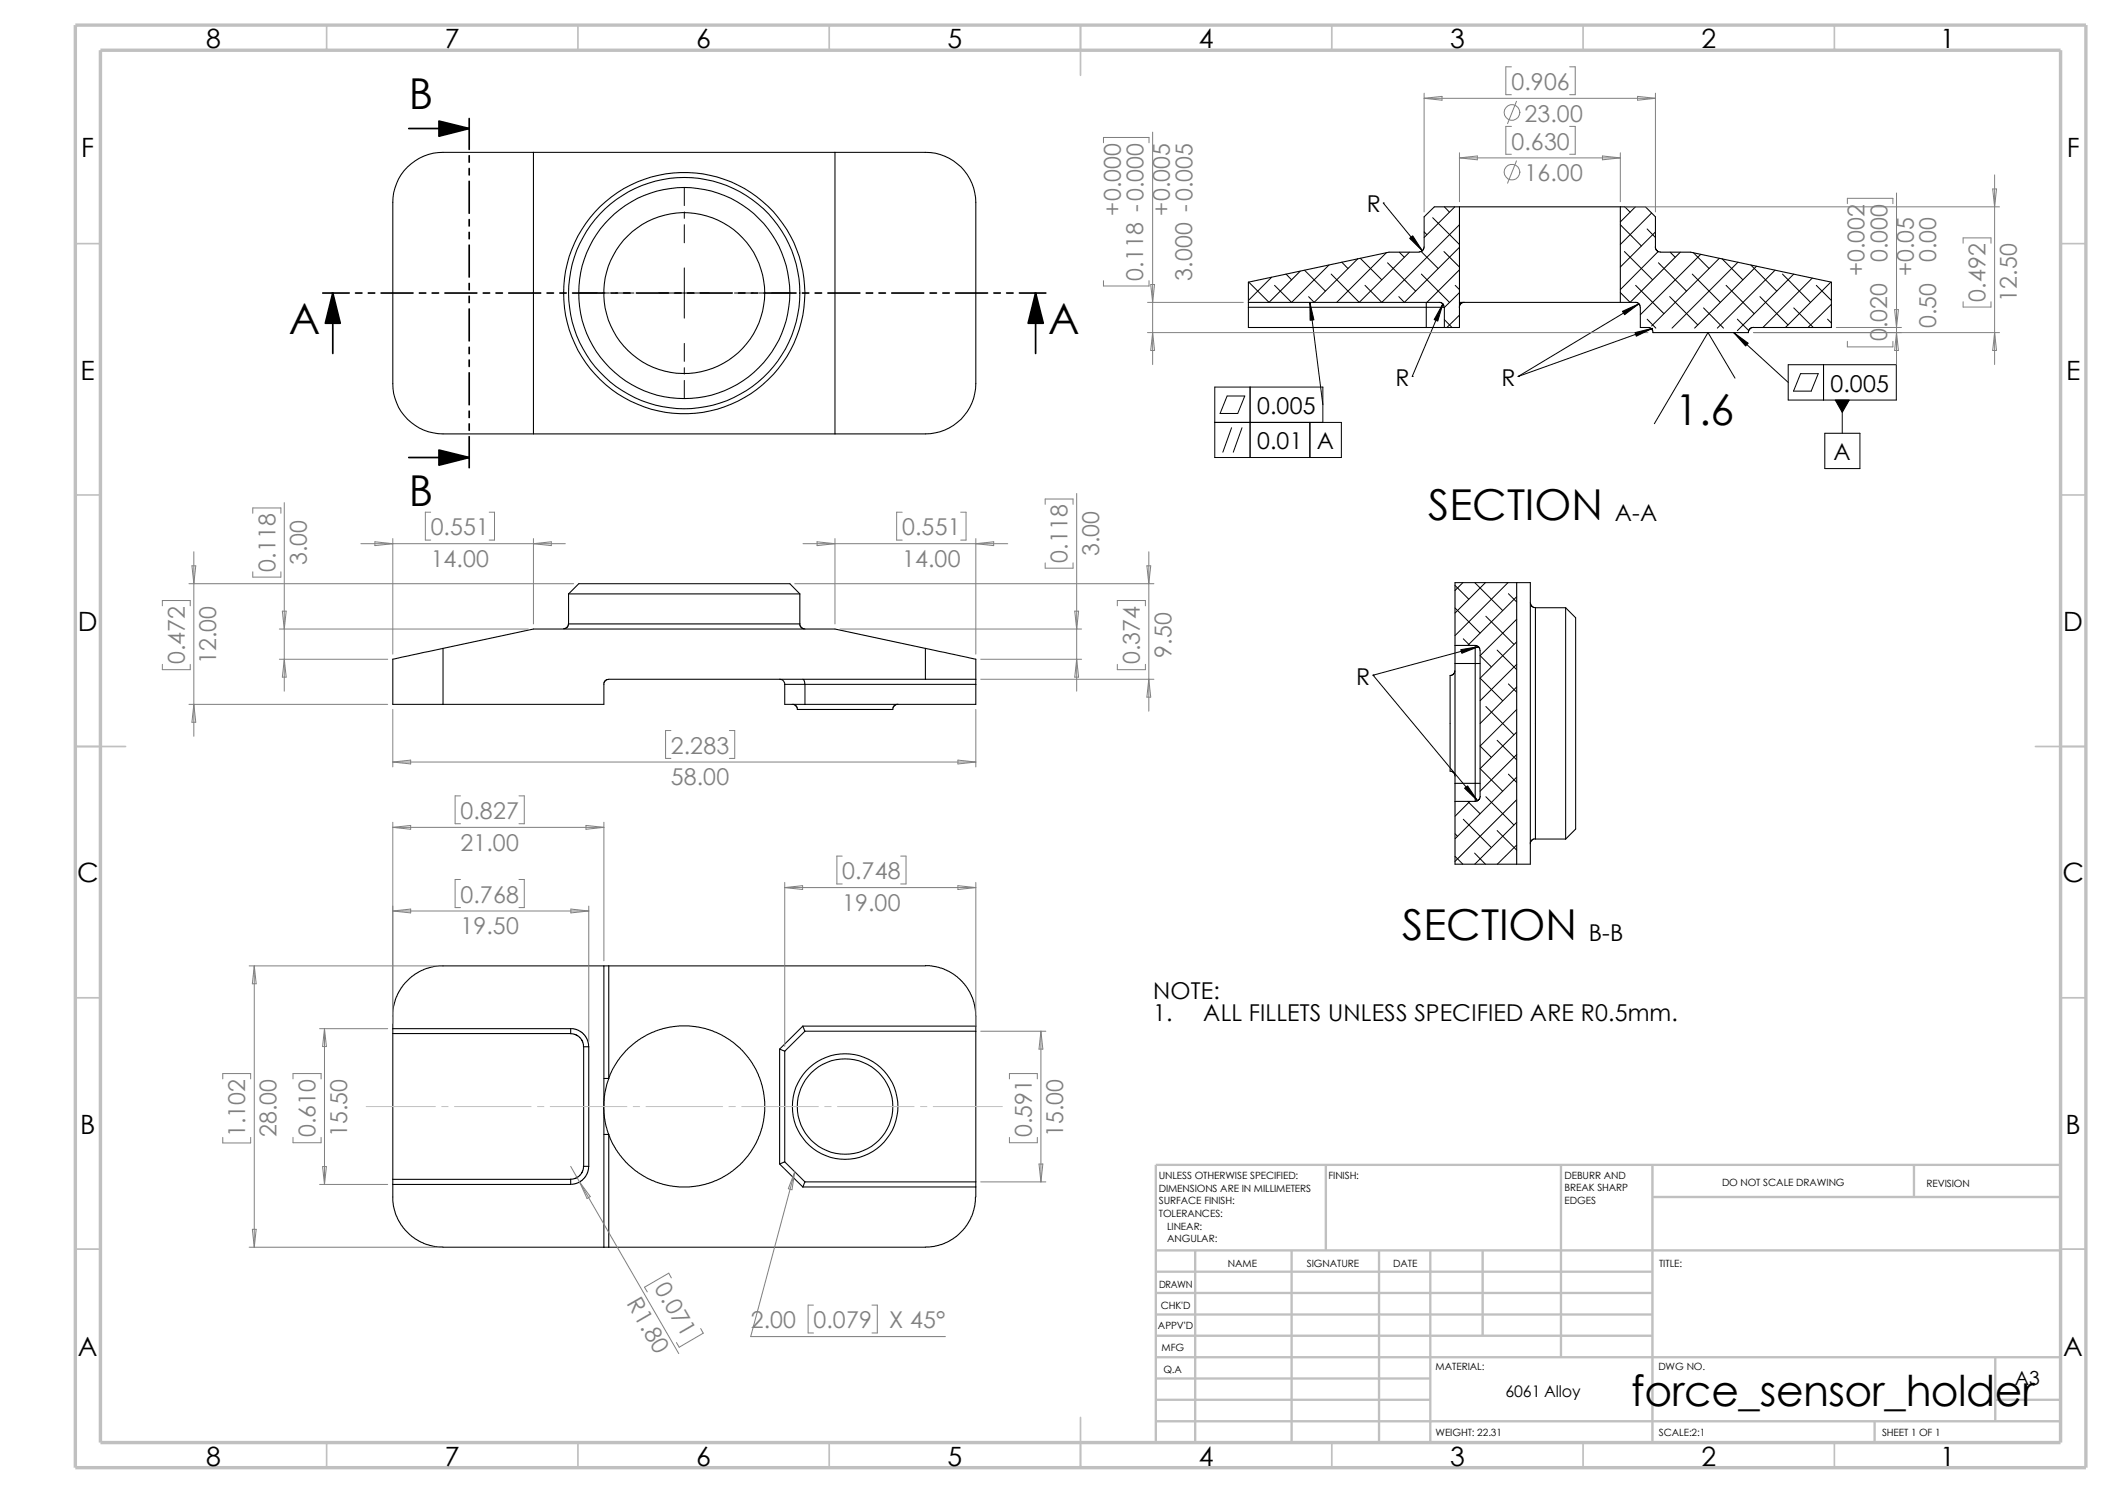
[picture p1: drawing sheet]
<svg xmlns="http://www.w3.org/2000/svg" width="420mm" height="297mm" viewBox="0 0 420 297" stroke-linecap="round" stroke-linejoin="round" font-family="sans-serif">
<g fill="none" stroke="#c0c0c0" stroke-width=".34">
<path d="M65 5v5M115 5v5M165 5v5M215 5v10M265 5v5M315 5v5M365 5v5M15 48.5h5M410 48.5h5M15 98.5h5M410 98.5h5M15 148.5h10"/>
<path d="M405 148.5h10M15 198.5h5M410 198.5h5M15 248.5h5M410 248.5h5M65 287v5M115 287v5M165 287v5M215 282v10M265 287v5M315 287v5M365 287v5"/>
</g>
<g fill="none" stroke="#c0c0c0" stroke-width=".47">
<path d="M263.8 231.7v17.1M310.6 231.7v38.3M328.8 231.7v55.3M328.8 238.1h81.2M380.8 231.7v6.4M410 231.7h-180v55.3M230 248.8h180M230 253h98.8M230 257.2h98.8M237.8 248.8v38.2M257 248.8v38.2M274.4 248.8v38.2"/>
<path d="M284.6 248.8v38.2M295 248.8v16.9M230 274.2h54.6M230 270h180M230 265.7h98.8M230 261.5h98.8M230 278.5h54.6M397 270v12.7M397 278.5h13M230 282.7h180M373 282.7v4.3"/>
</g>
<path d="M15 5h400v287h-400zM20 10h390v277h-390z" fill="none" stroke="#c0c0c0" stroke-width=".68" stroke-linecap="butt"/>
<g fill="none" stroke="#000" stroke-width=".21">
<path d="M81.1 33.2a9.9 9.9 0 0 1 7-2.9h96a10 10 0 0 1 10 10v36a10 10 0 0 1-10 10h-96a10 10 0 0 1-10-10v-36a10.1 10.1 0 0 1 3-7.1zM106.1 30.3v56M166.1 30.3v56M282.4 50.2h-6l-28 5.9v4.1M290.4 41.1h-5l-2.1 2v6l-.2 .7-.7 .3M290.4 41.1v24.1h-3M290.4 41.1h32M322.4 41.1h5l2 2v6M322.4 41.1v19.1M329.3 49.1l.2 .6 .6 .4 6.2 .1 28.1 5.9v9.1h-15.5M248.4 60.2h38.2l.5 .3 .2 .6M248.4 61.1v4.1h35.4"/>
<path d="M248.4 61.1h35.4M248.4 60.2v.9M283.8 61.1h3.6M283.8 65.2h3.6M283.8 60.2v.9M283.8 61.1v4.1M287.4 61.1v4.1M290.4 60.2h.9M291.3 60.2l-.6 .1-.3 .4-.1 .4M291.3 60.2h31.1M322.4 60.2h3.2l.4 .1 .3 .4v.4v4.1h2l.4 .4 .1 .6h19.1l.1-.6 .3-.3 .6-.2M113.1 118.2l2-2.1h42l2 2.1"/>
<path d="M113.1 118.2v5.9M113.1 118.2h46M159.1 118.2v5.9M301.8 115.9v56M304.5 119.9l.3 .8 .7 .2M88.1 129l-10 2.1v9h10M88.1 129v11.1M88.1 129l18-3.9h60l18 3.9M113.1 124.1l-.2 .7-.8 .3M113.1 124.1h46M155.1 135.1a1.01 1.01 0 0 1 1 1M156.1 136.1v4h38v-4"/>
<path d="M156.1 136.1h38M159.1 124.1l.2 .6 .3 .3 .5 .1M159.7 135.1l.2 .2 .2 .8v4M184.1 129l10 2.1v4M184.1 135.1h10M184.1 135.1h-63l-.6 .2-.4 .5v4.3h-32M184.1 129v6.1M194.1 135.1v1M289.5 133.4l-.4 .8-.6 .2v19l.4 .1 .4 .3 .2 .6M289.5 128.4v3.6M289.5 128.4h4M289.5 128.4v-12.5h15v56h-15v-12.5"/>
<path d="M289.5 132v23.8M289.5 132h4M293.5 128.4l.8 .4 .2 .6v29M293.5 132h1M293.5 132v23.8M293.5 128.4v3.6M305.5 120.9h6M305.5 120.9v46h6M311.5 120.9l2 2v42l-2 2M311.5 120.9v46M157.6 140.1l.4 .1 .4 .3 .3 .6M178.6 140.1l-.5 .2-.3 .2-.2 .6h-19"/>
<path d="M289.5 155.8v3.6M289.5 159.4h4M289.5 155.8h4M293.5 155.8h1M293.5 155.8v3.6M294.5 158.4l-.4 .8-.6 .2M305.5 166.8l-.6 .2-.3 .3-.1 .6M120.1 192.2h-32.9l-1.6 .2-1.3 .5-1.8 .9-.9 .8-1.4 1.4-.9 1.4-.7 1.6-.4 1.5-.1 1.6M120.1 192.2v55.9M120.1 192.2h1M121.1 192.2h63M121.1 192.2v22.3"/>
<path d="M184.1 192.1l2.5 .3 1.8 .6 2 1.3 1.5 1.5 1.1 1.7 .8 2.1 .3 1.7v2.8M78.1 202.1v2.5M78.1 205.6v29M78.1 204.6h35.4M78.1 205.6h35.4M78.1 204.6v1M113.5 204.6l1.4 .3 1.2 .8 .7 1.1 .3 1.4M113.5 204.6v1M113.5 205.6l1.1 .2 .8 .6 .5 .8 .2 1M116.1 208.2v23.8M116.1 208.2h1M117.1 208.2v23.8"/>
<path d="M120.1 214.5h1M121.1 214.5l-.8 3.1-.2 3.1 .3 2.3 .7 2.7M121.1 214.5l1.2-2.5 .9-1.4 1.3-1.6 1.9-1.7 2.2-1.3 2.3-1.1 2.5-.6 1.7-.2h2l2 .2 2.6 .8 2.5 1.1 1.5 1 1.5 1.3 1.7 1.9 1.4 2.2 1.1 2.7 .6 2.7 .1 3.1-.5 3.3-.7 2-1.5 2.8-1.7 2-1.9 1.7-2.1 1.4-2.3 1-2.5 .6-1.8 .2h-2l-1.7-.2-2.9-.7-1.9-.9-2.4-1.6-1.7-1.5-1.9-2.5-1.5-3M155.1 208.7v22.9M155.1 208.7l1 .4M156.1 209.1v22M159.7 204.1l-4.6 4.6M159.7 204.1h34.4M159.7 204.1l.4 1M160.1 205.1l-4 4M160.1 205.1h34M194.1 205.1v30"/>
<path d="M194.1 204.1v1M78.1 235.6l.1 4.1 .4 1.6 .7 1.5 .9 1.5 1.8 1.7 1.4 .9 1.6 .7 1.5 .4 1.6 .1h32M78.1 235.6h35.4M78.1 234.6h35.4M78.1 234.6v1M113.5 234.6v1M116.1 232l-.2 1-.5 .8-.8 .6-1.1 .2M116.1 232h1M117.1 232l-.3 1.4-.7 1.2-1.2 .7-1.4 .3M120.1 225.7h1M121.1 225.7v22.4M155.1 231.6l4.6 4.5"/>
<path d="M156.1 231.1l-1 .5M156.1 231.1l4 4M159.7 236.1h34.4M160.1 235.1h34M160.1 235.1l-.4 1M194.1 238.1l-.1 1.6-.4 1.6-.7 1.5-.9 1.5-1.8 1.7-1.4 .9-1.6 .7-1.5 .4-1.6 .1h-63M194.1 236.1v2M194.1 235.1v1M120.1 248.1h1"/>
<circle cx="136.1" cy="58.3" r="16"/>
<circle cx="136.1" cy="58.3" r="24"/>
<circle cx="136.1" cy="58.3" r="23"/>
<circle cx="136.1" cy="58.3" r="21"/>
<circle cx="168.1" cy="220.1" r="9.5"/>
<circle cx="168.1" cy="220.1" r="10.5"/>
</g>
<g fill="none" stroke="#000" stroke-width=".2">
<path d="M136.1 37.3v3.6M115.1 58.3h3.6M120 58.3h1.2M122.5 58.3h3.6M131.1 58.3h10M136.1 42.2v1.2M136.1 44.7v3.6M136.1 53.3v10M146.1 58.3h3.6M151 58.3h1.3M153.5 58.3h3.6M253 55.2l-4.6 4.6"/>
<path d="M255.9 54.5l1.1 1.2M258.7 53.9l-6.2 6.3-4-4.1M259.5 53.8l4.2 4.1M264.4 52.7l-7.4 7.5-3.4-3.4M267 52.2l1.2 1.2M270.1 51.5l-8.6 8.7-1.2-1.2M270.6 51.4l4.3 4.3M275.2 40.4h.1M275.2 40.4l7.8 9.5M275.8 50.2l-9.9 10M276.1 52.3l5.5 5.6M278.4 50.2l1 1"/>
<path d="M280.4 50.2l-10 10-5.6-5.7M282.8 54.5l5.6 5.7M282.8 50.1l3.3 3.3M283.3 46.1l.6 .6M285 43.3l5.4 5.3M287.3 50l3.1 3.1M287.4 41.1l1 1.1M289.4 41.1l-6.1 6.1M289.5 56.8l.9 .8M290.4 44.7l-15.5 15.5-3.3-3.4M290.4 49.2l-11 11-1.1-1.2M290.4 53.7l-6.5 6.5"/>
<path d="M290.4 58.2l-3 3M322.4 44.7l4.2 4.2M323.2 50l5.6 5.7M323.3 41.1l1 1.1M325.4 41.1l-3 3.1M325.4 56.8l5.6 5.6M327.7 45.6l1.7 1.6M328.6 42.4l-6.2 6.2M329.4 46.1l-7 7M329.9 50l-7.5 7.6M329.9 52.3l5.6 5.6M332.2 59l5.6 5.6"/>
<path d="M332.3 50.2l1 1M334.3 50.2l-10 10-1.9-2M336.7 54.5l5.6 5.7M336.9 50.2l3.1 3.2M338.4 50.6l-12.1 12M342.1 51.4l-13.5 13.5M342.6 51.5l4.2 4.2M343.4 56.8l5.6 5.6M345.8 52.2l-13.1 13.1M348.3 52.7l5.2 5.2M349.5 53l-12.4 12.3M350.1 59l5.6 5.6"/>
<path d="M353.1 53.8l-11.4 11.5M354.6 54.5l5.6 5.7M356.9 54.5l-11.2 11.3M360.6 55.3l-9.9 9.9M361.4 56.8l3 3M364.2 56.1l-9 9.1M136.1 68.3v3.6M136.1 73.2v1.2M136.1 75.7v3.6M244.1 78.8h3.5l-1.3 3.5h-3.6zM248.7 77v14M260.6 60.2l2.6 20.3"/>
<path d="M281 74.9h.1M287.1 60.5l-6.1 14.4M287.4 63.6l1.5 1.6M290.4 62.7l-2.5 2.5M302 74.9h.1M326.1 60.5l-24.1 14.4M327.7 63.5l1.7 1.8M328.8 65.3l-26.8 9.6M338.9 61.3l4 4M344.9 66.2l10.9 9.9M345.2 75.2l-5.4-9-10.7 18.1M345.7 63.5l2.2 2.3"/>
<path d="M355.8 72.6h21.5v7h-21.5zM356.9 61.3l3.9 3.9M358.2 74.3h3.5l-1.4 3.5h-3.5zM362.8 72.6v7M363.6 63.5l.8 .8M364.4 60.5l-4.7 4.7M364.4 65l-.2 .2M366.5 79.6v6.6M241.7 84h25.2v7h-25.2v-14h21.5v7M245 85.1l-1.7 4.9M247.1 85.1l-1.7 4.9M260.6 84v7"/>
<path d="M363.1 86.2h6.9v7h-6.9zM289.5 116.5l2.7 2.7M291 115.9l-1.5 1.6M293.4 115.9l5.6 5.6M295.5 115.9l-6 6.1M300 115.9l-10.5 10.5M300.1 118.1l1.7 1.7M301.8 118.7l-9.8 9.7M273.2 134.3h.1M273.2 134.3l20.8 25M289.5 120.9l5 5M291.1 127.1l1.3 1.3"/>
<path d="M294.1 128.7l-20.9 5.6M295.6 122.6l5.6 5.6M297.9 129.3l3.9 3.9M300.1 136.1l1.7 1.6M301.8 123.2l-7.3 7.2 2.2 2.3M301.8 127.7l-7.3 7.2 4.5 4.5M301.8 132.2l-7.3 7.2M301.8 136.7l-7.3 7.2M292 159.4l2.5 2.5M292.4 159.4l-2.9 3M295.6 158.5l5.6 5.6M295.6 140.5l5.6 5.7"/>
<path d="M297.9 147.3l3.9 3.9M300.1 154l1.7 1.7M301.8 141.1l-7.3 7.3 2.2 2.3M301.8 145.6l-7.3 7.3 4.5 4.5M301.8 150.1l-7.3 7.3M301.8 154.6l-12.3 12.3M301.8 159.1l-12.3 12.3M289.5 170.3l1.5 1.6M289.5 165.9l.5 .5M291.1 163l5.6 5.6M293.4 169.7l2.1 2.2M297.9 165.2l3.9 3.9"/>
<path d="M301.8 163.6l-8.4 8.3M301.8 168.1l-3.9 3.8"/>
</g>
<g fill="none" stroke="#c0c0c0" stroke-width=".2">
<path d="M72.9 220.1h13.7M87.9 220.1h1.3M90.4 220.1h15.3M106.9 220.1h1.3M109.5 220.1h15.2M126 220.1h1.3M128.5 220.1h15.3M145 220.1h1.3M147.6 220.1h15.2M164.1 220.1h1.3M166.6 220.1h15.3M183.1 220.1h1.3"/>
<path d="M185.7 220.1h13.7"/>
</g>
<path d="M87.3 24.1l6 1.5-6 1.5zM66.2 58.3l1.5 6h-3zM206 58.3l1.6 6h-3zM87.3 89.5l6 1.5-6 1.5z" fill="#000" stroke="#000" stroke-width=".34"/>
<g fill="none" stroke="#000" stroke-width=".34">
<path d="M81.3 25.6h12M93.3 23.6v6.1M93.3 31v1.3M93.3 33.5v1.3M93.3 36.1v6.3M64.2 58.3h5.3M66.2 58.3v12M70.7 58.3h1.3M73.3 58.3h1.2M75.8 58.3h6.4M83.4 58.3h1.3M86 58.3h1.2"/>
<path d="M88.5 58.3h6.4M93.3 43.7v1.3M93.3 46.2v1.3M93.3 48.8v6.3M93.3 56.4v1.3M93.3 58.9v1.3M96.1 58.3h1.3M98.7 58.3h1.2M101.2 58.3h6.4M108.8 58.3h1.3M111.4 58.3h1.2M113.9 58.3h6.4"/>
<path d="M121.5 58.3h1.3M124.1 58.3h1.2M126.6 58.3h6.4M134.2 58.3h1.3M136.8 58.3h1.2M139.3 58.3h6.4M146.9 58.3h1.3M149.5 58.3h1.2M152 58.3h6.4M159.6 58.3h1.3M162.2 58.3h1.2M164.7 58.3h6.4"/>
<path d="M172.3 58.3h1.3M174.9 58.3h1.2M177.4 58.3h6.4M185 58.3h1.3M187.6 58.3h1.2M190.1 58.3h6.4M197.7 58.3h1.3M200.3 58.3h1.2M202.8 58.3h5.3M206 58.3v12M93.3 61.5v6.3M93.3 69.1v1.3"/>
<path d="M93.3 71.6v1.3M93.3 74.2v6.3M81.3 91h12M93.3 81.8v1.3M93.3 84.3v1.3M93.3 86.9v6.1"/>
</g>
<g fill="none" stroke="#808080" stroke-width=".2">
<path d="M283.3 18.5v23.7M283.3 19.6h46.1M283.3 19.6l3.6-.4v.7zM300.7 13.3h-1.1v5.5h1.1M312.3 13.3h1.1v5.5h-1.1M325.8 19.2l3.6 .4-3.6 .3zM329.4 18.5v23.7M219.5 28.4v-1.1h9.1v1.1M229.3 26.3v46.2M290.4 31.4l3.5-.4v.8zM290.4 30.4v9.7M290.4 31.4h32"/>
<path d="M300.7 25.1h-1.1v5.6h1.1M301.7 32l-1.8 4.4M301.7 20.2l-1.8 4.4M312.3 25.1h1.1v5.6h-1.1M318.8 31l3.6 .4-3.6 .4zM322.4 30.4v9.7M377.3 38.4v34.1M396.5 37.6h.7l-.4 3.5zM396.8 34.8v37.7M219.5 55.8v1.1h9.1v-1.1M228.9 56.6h.8l-.4 3.6zM323.3 41.1h74.5"/>
<path d="M367.5 40.5v-1h9.1v1M390.6 48.4v-1.1h5.5v1.1M228.3 66.2h99.6M228.3 60.2h19.1M229.3 66.2l.4 3.5h-.8zM348.9 66.2h48.9M365.3 65.2h13M367.5 67.9v1.1h9.1v-1.1M376.9 61.6h.8l-.4 3.6zM377.3 66.2l.4 3.5h-.8zM390.6 60v1.1h5.5v-1.1M396.8 66.2l.4 3.5h-.7z"/>
<path d="M56.6 100v37.5M214.2 98.2v39.3M37.6 116.1h76.5M38.2 112.6h.7l-.3 3.5zM38.6 109.8v36.7M50.3 102.1v-1.1h5.6v1.1M50.3 113.7v1.1h5.6v-1.1M71.8 108.2h40.7M74.6 107.8l3.5 .4-3.5 .3zM78.1 107.1v23M85.7 101.9h-1.1v5.5h1.1M97.3 101.9h1.1v5.5h-1.1"/>
<path d="M106.1 107.1v17M106.1 108.2l3.6-.4v.7zM158.1 116.1h71.5M159.8 108.2h40.7M162.6 107.8l3.5 .4-3.5 .3zM166.1 107.1v17M179.5 101.9h-1.1v5.5h1.1M191.1 101.9h1.1v5.5h-1.1M194.1 107.1v23M194.1 108.2l3.6-.4v.7zM207.9 100.3v-1h5.6v1M207.9 112v1h5.6v-1"/>
<path d="M228.2 112.6h.7l-.3 3.5zM228.6 109.8v31.7M32.3 120.5v-1h5.5v1M32.3 132.2v1h5.5v-1M55.6 131.1h21.5M55.6 125.1h49.5M56.2 121.6h.7l-.3 3.5zM56.6 131.1l.3 3.6h-.7zM167.1 125.1h48.1M195.1 135.1h34.5M195.1 131.1h20.1M213.8 121.6h.8l-.4 3.5z"/>
<path d="M214.2 131.1l.4 3.6h-.8zM222.3 120.5v-1h5.6v1M222.3 132.2v1h5.6v-1M228.6 135.1l.3 3.6h-.7zM37.6 140.1h39.5M38.6 140.1l.3 3.6h-.7zM78.1 151.6h116M78.1 141.1v11.5M78.1 151.6l3.6-.4v.8zM91.6 158.3h-1v5.6h1M103.3 158.3h1v5.6h-1M133.5 145.3h-1.1v5.6h1.1"/>
<path d="M145.1 145.3h1.1v5.6h-1.1M190.6 151.2l3.5 .4-3.5 .4zM194.1 141.1v11.5M78.1 163.6v40M78.1 164.6l3.6-.4v.8zM78.1 164.6h42M91.6 175h-1v5.6h1M103.3 175h1v5.6h-1M116.6 164.2l3.5 .4-3.5 .4zM120.1 163.6v27.5M156.1 176.6l3.6-.4v.8zM156.1 176.6h38"/>
<path d="M156.1 175.6v32.6M167.6 170.3h-1.1v5.6h1.1M179.2 170.3h1.1v5.6h-1.1M190.6 176.2l3.5 .4-3.5 .4zM194.1 175.6v28.5M49.6 192.2h37.5M50.6 192.2l.4 3.5h-.8zM50.6 192.2v55.9M78.1 181.2l3.6-.4v.8zM78.1 181.2h39M113.6 180.8l3.5 .4-3.5 .4zM117.1 180.3v26.9"/>
<path d="M44.3 214.6v-1h5.6v1M58.3 214.6v-1h5.6v1M63.6 204.6h13.5M64.6 204.6l.3 3.6h-.7zM64.6 204.6v31M195.1 205.1h13M200.8 214.6v-1h5.6v1M207.1 205.1v30M207.1 205.1l.4 3.6h-.8zM44.3 226.3v1.1h5.6v-1.1M58.3 226.3v1h5.6v-1M63.6 235.6h13.5"/>
<path d="M64.2 232.1h.7l-.3 3.5zM113.5 232l1.8 3.2M115.3 235.2l2.1 2.8-.6 .4zM115.3 235.2l19.7 34.1M158.1 233.1l-.5 3.6-.8-.2zM158.1 233.1l-8.7 32.8h38.7M195.1 235.1h13M200.8 226.3v1h5.6v-1M206.7 231.6h.8l-.4 3.5zM49.6 248.1h37.5M50.2 244.6h.8l-.4 3.5zM133.6 254.2l-.5-.9-4.9 2.8 .6 .9"/>
<path d="M161.8 259.6h-1v5.6h1M173.5 259.6h1v5.6h-1M139.4 264.3l.5 .9-4.8 2.8-.5-.9"/>
<circle cx="300.8" cy="34.2" r="1.57"/>
<circle cx="300.8" cy="22.4" r="1.56"/>
</g>
<path d="M280.5 47.4l.6-.5 1.9 3zM260.6 60.2l.8 3.4-.8 .1zM287.1 60.5l-1.1 3.4-.7-.3zM322.8 61.9l3.3-1.4-2.9 2.1zM325.3 66.2l3.5-.9-3.3 1.6zM344.9 66.2l2.9 2.1-.5 .5zM365.1 79.6h2.8l-1.4 2.4zM290.6 129.2l3.5-.5-3.3 1.3zM291.4 156.8l.6-.5 2 3z" fill="#000" stroke="#000" stroke-width=".2"/>
<g font-size="8.5">
<text x="81.3" y="21.8">B</text>
<text x="57.4" y="66.5">A</text>
<text x="208.5" y="66.5">A</text>
<text x="333.3" y="84.5">1.6</text>
<text x="81.3" y="100.7">B</text>
<text x="284.1" y="103.5">SECTION</text>
<text x="279" y="187">SECTION</text>
<text x="324.5" y="279.7">force_sensor_holder</text>
</g>
<g font-size="5.3">
<text x="41" y="9.6">8</text>
<text x="88.5" y="9.6">7</text>
<text x="138.5" y="9.6">6</text>
<text x="188.5" y="9.6">5</text>
<text x="238.5" y="9.6">4</text>
<text x="288.5" y="9.6">3</text>
<text x="338.5" y="9.6">2</text>
<text x="386" y="9.6">1</text>
<text x="16.2" y="31.3">F</text>
<text x="411.2" y="31.3">F</text>
<text x="16" y="75.6">E</text>
<text x="411" y="75.6">E</text>
<text x="15.5" y="125.6">D</text>
<text x="410.5" y="125.6">D</text>
<text x="15.3" y="175.6">C</text>
<text x="410.3" y="175.6">C</text>
<text x="16" y="225.6">B</text>
<text x="411" y="225.6">B</text>
<text x="15.5" y="269.8">A</text>
<text x="410.5" y="269.8">A</text>
<text x="41" y="291.6">8</text>
<text x="88.5" y="291.6">7</text>
<text x="138.5" y="291.6">6</text>
<text x="188.5" y="291.6">5</text>
<text x="238.5" y="291.6">4</text>
<text x="288.5" y="291.6">3</text>
<text x="338.5" y="291.6">2</text>
<text x="386" y="291.6">1</text>
</g>
<g font-size="4.6" fill="#808080">
<text x="300.7" y="17.9">0.906</text>
<text x="300.7" y="29.8">0.630</text>
<text x="303.3" y="24.2">23.00</text>
<text x="303.3" y="36">16.00</text>
<text x="223" y="42.9" transform="rotate(-90 223 42.9)">+0.000</text>
<text x="232.8" y="42.9" transform="rotate(-90 232.8 42.9)">+0.005</text>
<text x="375.5" y="52.2" transform="rotate(-90 375.5 52.2)">0.000</text>
<text x="385.2" y="52.2" transform="rotate(-90 385.2 52.2)">0.00</text>
<text x="227.5" y="55.8" transform="rotate(-90 227.5 55.8)">0.118 -0.000</text>
<text x="237.2" y="55.8" transform="rotate(-90 237.2 55.8)">3.000 -0.005</text>
<text x="371" y="55" transform="rotate(-90 371 55)">+0.002</text>
<text x="380.7" y="55" transform="rotate(-90 380.7 55)">+0.05</text>
<text x="385.2" y="65.3" transform="rotate(-90 385.2 65.3)">0.50</text>
<text x="395" y="60" transform="rotate(-90 395 60)">0.492</text>
<text x="401.3" y="60" transform="rotate(-90 401.3 60)">12.50</text>
<text x="375.5" y="67.9" transform="rotate(-90 375.5 67.9)">0.020</text>
<text x="85.7" y="106.5">0.551</text>
<text x="179.5" y="106.5">0.551</text>
<text x="54.8" y="113.7" transform="rotate(-90 54.8 113.7)">0.118</text>
<text x="61" y="112.4" transform="rotate(-90 61 112.4)">3.00</text>
<text x="85.7" y="112.8">14.00</text>
<text x="179.5" y="112.8">14.00</text>
<text x="212.4" y="112" transform="rotate(-90 212.4 112)">0.118</text>
<text x="218.7" y="110.7" transform="rotate(-90 218.7 110.7)">3.00</text>
<text x="233" y="130.9" transform="rotate(-90 233 130.9)">9.50</text>
<text x="36.7" y="132.2" transform="rotate(-90 36.7 132.2)">0.472</text>
<text x="43" y="132.2" transform="rotate(-90 43 132.2)">12.00</text>
<text x="226.8" y="132.2" transform="rotate(-90 226.8 132.2)">0.374</text>
<text x="133.5" y="149.9">2.283</text>
<text x="133.5" y="156.2">58.00</text>
<text x="91.6" y="162.9">0.827</text>
<text x="91.6" y="169.2">21.00</text>
<text x="91.6" y="179.6">0.768</text>
<text x="167.6" y="174.9">0.748</text>
<text x="91.6" y="185.9">19.50</text>
<text x="167.6" y="181.2">19.00</text>
<text x="48.8" y="226.3" transform="rotate(-90 48.8 226.3)">1.102</text>
<text x="55" y="226.3" transform="rotate(-90 55 226.3)">28.00</text>
<text x="62.8" y="226.3" transform="rotate(-90 62.8 226.3)">0.610</text>
<text x="69" y="226.3" transform="rotate(-90 69 226.3)">15.50</text>
<text x="205.3" y="226.3" transform="rotate(-90 205.3 226.3)">0.591</text>
<text x="211.5" y="226.3" transform="rotate(-90 211.5 226.3)">15.00</text>
<text x="130.1" y="256.2" transform="rotate(60 130.1 256.2)">0.071</text>
<text x="124.6" y="259.2" transform="rotate(60 124.6 259.2)">R1.80</text>
<text x="149.4" y="264.2">2.00</text>
<text x="161.8" y="264.2">0.079</text>
<text x="176.9" y="264.2">X 45°</text>
</g>
<g font-size="4.6">
<text x="271.9" y="42.2">R</text>
<text x="277.7" y="76.8">R</text>
<text x="298.7" y="76.8">R</text>
<text x="364.2" y="77.9">0.005</text>
<text x="250.1" y="82.4">0.005</text>
<text x="250.1" y="89.4">0.01</text>
<text x="262" y="89.4">A</text>
<text x="364.8" y="91.6">A</text>
<text x="321.3" y="103.5">A-A</text>
<text x="269.8" y="136.2">R</text>
<text x="316.1" y="187.1">B-B</text>
<text x="229.4" y="198.7">NOTE:</text>
<text x="229.4" y="203.2">1.</text>
<text x="239.4" y="203.2">ALL FILLETS UNLESS SPECIFIED ARE R0.5mm.</text>
</g>
<text font-size="3.9" x="400.9" y="275.5">A3</text>
<text font-size="3.2" x="299.5" y="277.9">6061 Alloy</text>
<g font-size="2">
<text x="230.5" y="234.6">UNLESS OTHERWISE SPECIFIED:</text>
<text x="230.5" y="237.1">DIMENSIONS ARE IN MILLIMETERS</text>
<text x="230.5" y="239.6">SURFACE FINISH:</text>
<text x="264.3" y="234.6">FINISH:</text>
<text x="311.3" y="239.5">EDGES</text>
<text x="311.3" y="234.5">DEBURR AND</text>
<text x="311.3" y="237">BREAK SHARP</text>
<text x="342.6" y="236">DO NOT SCALE DRAWING</text>
<text x="383.3" y="236.2">REVISION</text>
<text x="230.5" y="242.1">TOLERANCES:</text>
<text x="232.2" y="244.6">LINEAR:</text>
<text x="232.2" y="247.1">ANGULAR:</text>
<text x="260" y="252">SIGNATURE</text>
<text x="277.2" y="252">DATE</text>
<text x="330.1" y="252">TITLE:</text>
<text x="230.6" y="256.2">DRAWN</text>
<text x="244.3" y="252.1">NAME</text>
<text x="230.9" y="260.4">CHK'D</text>
<text x="230.4" y="264.5">APPV'D</text>
<text x="231.1" y="268.8">MFG</text>
<text x="231.5" y="273.1">Q.A</text>
<text x="285.6" y="272.5">MATERIAL:</text>
<text x="329.9" y="272.5">DWG NO.</text>
<text x="285.6" y="285.6">WEIGHT: 22.31</text>
<text x="330" y="285.6">SCALE:2:1</text>
<text x="374.4" y="285.6">SHEET 1 OF 1</text>
</g>
</svg>
